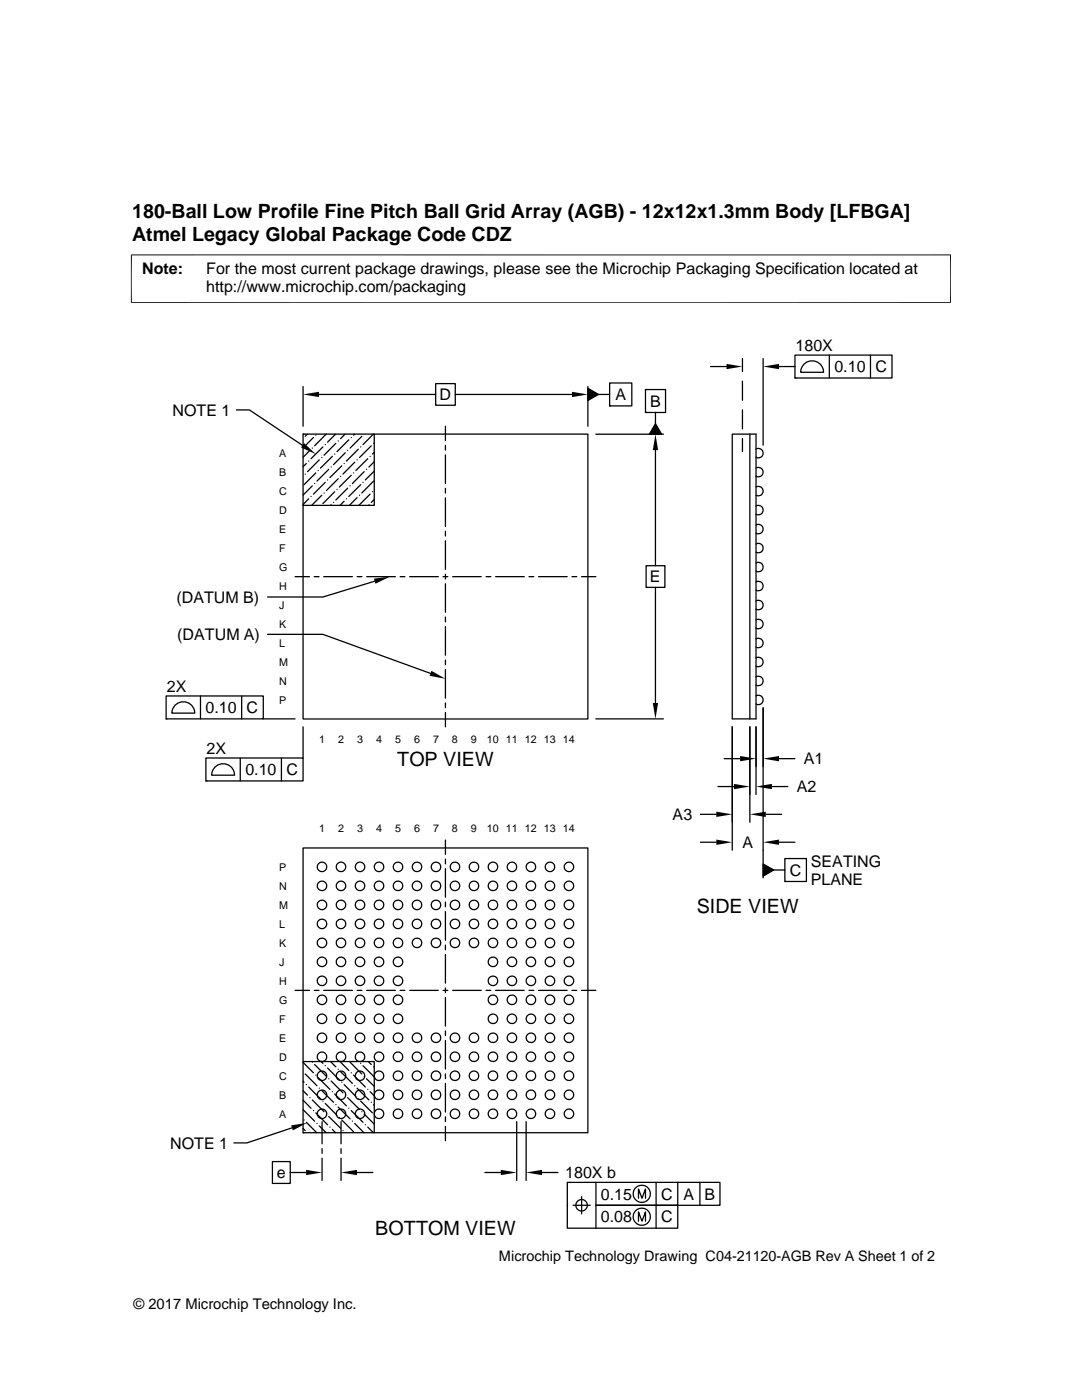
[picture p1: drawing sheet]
<svg xmlns="http://www.w3.org/2000/svg" width="216mm" height="279mm" viewBox="0 0 216 279" stroke-linecap="round" stroke-linejoin="round" font-family="sans-serif">
<g fill="none" stroke="#000" stroke-width=".25">
<path d="M60.5 77.1v8M63.6 78.7h23.3M86.9 76.6h3.9v4.3h-3.9zM90.8 78.7h23.3M117.3 77.5l2.1 1.2-2.1 1.2zM117.3 77.1v8M119.4 78.7h2.2M121.6 76.4h4.5v4.6h-4.5zM128.8 77.7h4v4.6h-4zM141.8 73.2h3.2M148.1 71.6v2.6M148.1 76.1v3.8"/>
<path d="M152.3 71.6v17.3M155.4 73.2h3.2M158.6 70.9h19.4v4.5h-19.4zM158.6 75.4h.1M160.5 72.6a2.29 2.29 0 0 1 2.5-.4 2.29 2.29 0 0 1 1.3 2.1h-4.5l.3-1.2zM165.5 70.9v4.5M173.7 70.9v4.5M47.2 81.8h2.6l10.6 7.1M60.5 86.6h56.8v56.9h-56.8zM60.5 86.6h.1M60.9 94.6h.1M61.1 92.5l-.6 .7"/>
<path d="M61.3 86.6l-.4 .5M61.6 92h.1M61.6 99.5l-1.1 1.2M61.8 89.9l-1.3 1.4M62.1 99.1h.1M62.3 89.4h.1M62.3 97l-1.8 1.8M62.5 87.3l-2 2.1M62.8 96.5h.1M63 86.8h.1M63 94.4l-2.3 2.3M63.5 93.9h.1"/>
<path d="M63.7 91.8l-2.3 2.3M64.2 91.3h.1M64.2 98.8l-2 2.1M64.4 89.2l-2.3 2.3M64.7 98.4h.1M64.9 88.7h.1M64.9 96.3l-2.4 2.3M65.1 86.6l-2.3 2.4M65.4 95.8h.1M65.6 93.7l-2.4 2.3M66.1 93.2h.1M66.3 91.1l-2.4 2.3"/>
<path d="M66.8 90.6h.1M66.8 98.1l-2.4 2.4M67 86.6l-1.6 1.6M67 88.5l-2.3 2.3M67.2 97.7h.1M67.5 88h.1M67.5 95.5l-2.4 2.4M68 95.1h.1M68.2 93l-2.4 2.3M68.7 92.5h.1M68.9 86.6l-.9 .9M68.9 90.4l-2.4 2.3"/>
<path d="M69.1 99.5h.1M69.4 89.9h.1M69.4 97.4l-2.4 2.4M69.6 87.8l-2.4 2.3M69.9 97h.1M70.1 87.3h.1M70.1 94.8l-2.4 2.4M70.5 94.4h.1M70.7 86.6l-.2 .2M70.8 92.2l-2.4 2.4M71.2 91.8h.1M71.2 99.3l-1.5 1.6"/>
<path d="M71.5 89.7l-2.4 2.3M71.7 98.8h.1M72 89.2h.1M72 96.7l-2.4 2.4M72.2 87.1l-2.3 2.3M72.4 96.3h.1M72.7 94.1l-2.4 2.4M73.1 93.7h.1M73.4 91.5l-2.4 2.4M73.9 91.1h.1M73.9 98.6l-2.3 2.3M74.1 89l-2.4 2.3"/>
<path d="M74.3 98.1h.1M74.5 86.6l-2.1 2.1M74.5 88.5h.1M74.5 96l-2.3 2.4M74.7 90.3l-.4 .3M74.7 92.1l-1.1 1.1M74.7 94l-1.8 1.8M74.7 86.6v14.3h-14.2M74.7 99.7l-.6 .6M88.9 85.1v2.8M88.9 88.9v.9M88.9 90.8v5.7"/>
<path d="M88.9 97.5v.9M88.9 99.4v5.7M118.9 86.7h13.5M121.6 81h.1M128.8 82.3h.1M130.8 89.8v23.1M130.8 84.5l1.2 2.2h-2.4zM130.8 82.3v2.2M146.1 86.6h4.8v56.9h-4.8zM148.1 81.8v3.8M148.1 87.5v2.6M149.6 86.6v56.9"/>
<path d="M150.9 97.2a.94 .94 0 0 1 1.4 .8 .94 .94 0 0 1-1.4 .8M150.9 93.4a.94 .94 0 0 1 1.4 .8 .94 .94 0 0 1-1.4 .8M150.9 89.6a.94 .94 0 0 1 1.4 .8 .94 .94 0 0 1-1.4 .8M58.9 115.1h2.8M62.7 115.1h.9M64.6 115.1h5.7M66.1 100.7l-.1 .2M66.5 100.3h.1M68.7 100l-.9 .9M71.3 115.1h.9M73.2 115.1h5.7M73.6 100.7h.1"/>
<path d="M74.8 116l-10.4 3.1h-11M79.8 115.1h1M81.7 115.1h5.8M88.4 115.1h1M88.9 106v1M88.9 107.9v5.7M88.9 114.6v.9M88.9 116.5v5.7M90.3 115.1h5.7M97 115.1h.9M98.9 115.1h5.7M105.6 115.1h.9"/>
<path d="M107.5 115.1h5.7M114.1 115.1h1M116 115.1h2.9M128.9 112.9h3.8v4.3h-3.8zM130.8 117.2v23.1M150.9 119.9a.94 .94 0 0 1 1.4 .8 .94 .94 0 0 1-1.4 .9M150.9 116.1a.94 .94 0 0 1 1.4 .9 .94 .94 0 0 1-1.4 .8M150.9 112.4a.94 .94 0 0 1 1.4 .8 .94 .94 0 0 1-1.4 .8M150.9 108.6a.94 .94 0 0 1 1.4 .8 .94 .94 0 0 1-1.4 .8M150.9 104.8a.94 .94 0 0 1 1.4 .8 .94 .94 0 0 1-1.4 .8M150.9 101a.94 .94 0 0 1 1.4 .8 .94 .94 0 0 1-1.4 .8M33.1 138.9h19.4v4.6h-19.4z"/>
<path d="M40 138.9v4.6M48.2 138.9v4.6M53.4 126.6h11l21.5 7.8M88.9 123.1v1M88.9 125.1v5.7M88.9 131.7v1M88.9 133.6v5.7M150.9 138.9a.94 .94 0 0 1 1.4 .8 .94 .94 0 0 1-1.4 .8M150.9 135.1a.94 .94 0 0 1 1.4 .8 .94 .94 0 0 1-1.4 .8M150.9 131.3a.94 .94 0 0 1 1.4 .8 .94 .94 0 0 1-1.4 .8M150.9 127.5a.94 .94 0 0 1 1.4 .8 .94 .94 0 0 1-1.4 .8M150.9 123.7a.94 .94 0 0 1 1.4 .8 .94 .94 0 0 1-1.4 .8"/>
<path d="M33.1 143.5h.1M35.1 140.6a2.28 2.28 0 0 1 2.4-.3 2.28 2.28 0 0 1 1.4 2h-4.6l.3-1.2zM41.1 151.3h19.4v4.6h-19.4zM41.1 155.9h.1M43 153a2.28 2.28 0 0 1 2.5-.4 2.28 2.28 0 0 1 1.3 2.1h-4.6l.4-1.2zM47.9 151.3v4.6M52.5 143.5h6.4M56.2 151.3v4.6M60.5 145.1v6.2M88.9 140.3v.9M88.9 142.2v2.9M118.9 143.5h13.5"/>
<path d="M143.3 157h3.2M144.5 151.4h3.2M146.1 145.1v24.6M149.6 145.1v19M150.9 145.1v13.5M152.3 141.3v33.9M154 157h3.2M155.4 151.4h3.2M60.5 169.2h56.8v56.9h-56.8zM88.9 167.6v2.9M88.9 171.5v.9M88.9 173.4v5.7"/>
<path d="M139.8 168.1h3.1M139.8 162.5h3.1M152.3 172.4l2.1 1.2-2.1 1.3zM152.8 162.5h3.2M154.4 173.6h2.2M155.4 168.1h3.2M156.6 171.3h4.3v4.6h-4.3zM156.6 175.9h.1M58.9 197.7h2.8M62.7 197.7h.9M64.6 197.7h5.7M71.3 197.7h.9"/>
<path d="M73.2 197.7h5.7M79.8 197.7h1M81.7 197.7h5.8M88.4 197.7h1M88.9 180v1M88.9 181.9v5.7M88.9 188.6v.9M88.9 190.5v5.7M88.9 197.2v.9M88.9 199.1v5.7M90.3 197.7h5.7M97 197.7h.9"/>
<path d="M98.9 197.7h5.7M105.6 197.7h.9M107.5 197.7h5.7M114.1 197.7h1M116 197.7h2.9M60.5 211.9h14.2v14.2M60.5 217.7l.9 .9M60.5 212l2 2.1M60.5 215.8l.2 .2M60.5 219.6l1.6 1.6M60.9 214.3l2.3 2.4M61.1 216.5h.1"/>
<path d="M61.6 216.9l2.3 2.4M61.8 219.1h.1M62.3 212h.1M62.3 219.5l2.4 2.4M62.8 212.4l2.3 2.4M63 214.6h.1M63.5 215.1l2.3 2.3M63.7 217.2h.1M64.1 211.9l.3 .3M64.2 217.6l2.3 2.4M64.4 219.8h.1M64.9 212.7h.1"/>
<path d="M65.4 213.1l2.3 2.4M65.6 215.3h.1M66 211.9l1 1M66.1 215.8l2.3 2.3M66.3 217.9h.1M66.8 218.3l2.3 2.4M67.5 213.4h.1M67.8 211.9l1.8 1.7M68 213.9l2.3 2.3M68.2 216h.1M68.7 216.5l2.3 2.3M68.9 218.6h.1"/>
<path d="M69.4 219.1l2.3 2.3M69.8 212l2.4 2.3M70.1 214.1h.1M70.5 214.6l2.4 2.3M70.8 216.7h.1M71.2 217.2l2.4 2.3M71.5 219.3h.1M72 212.2h.1M72 219.8l2.3 2.3M72.4 212.7l2.3 2.2M72.7 214.8h.1M73.1 215.3l1.6 1.5"/>
<path d="M73.4 217.4h.1M73.5 211.9l.6 .5M73.9 217.9l.8 .8M74.1 220h.1M74.5 212.9h.1M88.9 205.7v1M88.9 207.6v5.8M88.9 214.3v1M88.9 216.2v5.7M54.4 231.8h3.5v4.4h-3.5zM57.9 234h3.2M58.3 225.1l-9 3h-2.6"/>
<path d="M60.5 226.1h.1M60.5 221.4l2.3 2.4M60.5 225.2l.4 .4M60.7 223.5h.1M61.1 224l2.1 2.1M62.5 221.6h.1M63 222.1l2.4 2.4M63.2 224.2h.1M63.7 224.7l1.4 1.4M64.3 223.9v4.4M64.3 229.2v1M64.3 231.1v4.5"/>
<path d="M64.9 220.2l2.3 2.4M65.1 222.3h.1M65.6 222.8l2.4 2.4M65.8 224.9h.1M66.3 225.4l.7 .7M67 220.5h.1M67.5 220.9l2.4 2.4M67.7 223.1h.1M68.1 223.9v4.4M68.1 229.2v1M68.1 231.1v4.5M68.2 223.5l2.3 2.4"/>
<path d="M68.4 225.6h.1M69.6 221.2h.1M70.1 221.6l2.3 2.4M70.3 223.8h.1M70.8 224.2l1.8 1.9M71.2 234h3.2M72.2 221.9h.1M72.7 222.3l2 2M72.9 224.5h.1M73.4 224.9l1.1 1.2M74.5 220.5l.2 .1M88.9 222.9v.9"/>
<path d="M88.9 224.8v2.8M96.8 234h3.1M103.1 223.9v11.7M105 223.9v11.7M108.2 234h3.1M116.1 238.8v3.5M118.9 236v4.5h16.3v4.6h-22v-9.1h30.5v4.5h-24.8v4.6M127.4 239.1v-1.8l.7 1.8 .7-1.8v1.8M130.9 236v9.1M135.2 236v4.5M139.7 236v4.5M114.3 240.5h3.5"/>
<path d="M127.4 243.7v-1.8l.7 1.8 .7-1.8v1.8"/>
<circle cx="64.2" cy="176.8" r=".94"/>
<circle cx="64.2" cy="173" r=".94"/>
<circle cx="68" cy="176.8" r=".94"/>
<circle cx="68" cy="173" r=".94"/>
<circle cx="71.8" cy="173" r=".95"/>
<circle cx="71.8" cy="176.8" r=".95"/>
<circle cx="75.6" cy="173" r=".95"/>
<circle cx="75.6" cy="176.8" r=".95"/>
<circle cx="79.4" cy="173" r=".95"/>
<circle cx="79.4" cy="176.8" r=".95"/>
<circle cx="83.2" cy="176.8" r=".95"/>
<circle cx="83.2" cy="173" r=".95"/>
<circle cx="87" cy="176.8" r=".95"/>
<circle cx="87" cy="173" r=".95"/>
<circle cx="90.8" cy="176.8" r=".95"/>
<circle cx="90.8" cy="173" r=".95"/>
<circle cx="94.6" cy="176.8" r=".95"/>
<circle cx="94.6" cy="173" r=".95"/>
<circle cx="98.4" cy="173" r=".95"/>
<circle cx="98.4" cy="176.8" r=".95"/>
<circle cx="102.2" cy="176.8" r=".95"/>
<circle cx="102.2" cy="173" r=".95"/>
<circle cx="105.9" cy="176.8" r=".95"/>
<circle cx="105.9" cy="173" r=".95"/>
<circle cx="109.7" cy="173" r=".94"/>
<circle cx="109.7" cy="176.8" r=".94"/>
<circle cx="113.5" cy="176.8" r=".94"/>
<circle cx="113.5" cy="173" r=".94"/>
<circle cx="64.2" cy="188.2" r=".95"/>
<circle cx="64.2" cy="199.5" r=".95"/>
<circle cx="64.2" cy="195.7" r=".95"/>
<circle cx="64.2" cy="192" r=".95"/>
<circle cx="64.3" cy="180.6" r=".94"/>
<circle cx="64.3" cy="184.4" r=".94"/>
<circle cx="68" cy="188.2" r=".95"/>
<circle cx="68" cy="195.7" r=".95"/>
<circle cx="68" cy="199.5" r=".95"/>
<circle cx="68" cy="192" r=".95"/>
<circle cx="68" cy="180.6" r=".94"/>
<circle cx="68" cy="184.4" r=".94"/>
<circle cx="71.8" cy="192" r=".95"/>
<circle cx="71.8" cy="199.5" r=".95"/>
<circle cx="71.8" cy="195.7" r=".95"/>
<circle cx="71.8" cy="188.2" r=".95"/>
<circle cx="71.8" cy="180.6" r=".95"/>
<circle cx="71.8" cy="184.4" r=".95"/>
<circle cx="75.6" cy="195.7" r=".95"/>
<circle cx="75.6" cy="199.5" r=".95"/>
<circle cx="75.6" cy="192" r=".95"/>
<circle cx="75.6" cy="188.2" r=".95"/>
<circle cx="75.6" cy="184.4" r=".95"/>
<circle cx="75.6" cy="180.6" r=".95"/>
<circle cx="79.4" cy="188.2" r=".95"/>
<circle cx="79.4" cy="195.7" r=".95"/>
<circle cx="79.4" cy="199.5" r=".95"/>
<circle cx="79.4" cy="192" r=".95"/>
<circle cx="79.4" cy="184.4" r=".95"/>
<circle cx="79.4" cy="180.6" r=".95"/>
<circle cx="83.2" cy="188.2" r=".95"/>
<circle cx="83.2" cy="180.6" r=".95"/>
<circle cx="83.2" cy="184.4" r=".95"/>
<circle cx="87" cy="188.2" r=".95"/>
<circle cx="87" cy="180.6" r=".95"/>
<circle cx="87" cy="184.4" r=".95"/>
<circle cx="90.8" cy="188.2" r=".95"/>
<circle cx="90.8" cy="180.6" r=".95"/>
<circle cx="90.8" cy="184.4" r=".95"/>
<circle cx="94.6" cy="188.2" r=".95"/>
<circle cx="94.6" cy="184.4" r=".95"/>
<circle cx="94.6" cy="180.6" r=".95"/>
<circle cx="98.4" cy="188.2" r=".95"/>
<circle cx="98.4" cy="199.5" r=".95"/>
<circle cx="98.4" cy="192" r=".95"/>
<circle cx="98.4" cy="195.7" r=".95"/>
<circle cx="98.4" cy="180.6" r=".95"/>
<circle cx="98.4" cy="184.4" r=".95"/>
<circle cx="102.2" cy="188.2" r=".95"/>
<circle cx="102.2" cy="195.7" r=".95"/>
<circle cx="102.2" cy="199.5" r=".95"/>
<circle cx="102.2" cy="192" r=".95"/>
<circle cx="102.2" cy="184.4" r=".95"/>
<circle cx="102.2" cy="180.6" r=".95"/>
<circle cx="105.9" cy="188.2" r=".95"/>
<circle cx="105.9" cy="195.7" r=".95"/>
<circle cx="105.9" cy="199.5" r=".95"/>
<circle cx="105.9" cy="192" r=".95"/>
<circle cx="105.9" cy="180.6" r=".95"/>
<circle cx="105.9" cy="184.4" r=".95"/>
<circle cx="109.7" cy="188.2" r=".95"/>
<circle cx="109.7" cy="195.7" r=".95"/>
<circle cx="109.7" cy="192" r=".95"/>
<circle cx="109.7" cy="199.5" r=".95"/>
<circle cx="109.7" cy="184.4" r=".94"/>
<circle cx="109.7" cy="180.6" r=".94"/>
<circle cx="113.5" cy="188.2" r=".95"/>
<circle cx="113.5" cy="199.5" r=".95"/>
<circle cx="113.5" cy="195.7" r=".95"/>
<circle cx="113.5" cy="192" r=".95"/>
<circle cx="113.5" cy="184.4" r=".94"/>
<circle cx="113.5" cy="180.6" r=".94"/>
<circle cx="64.2" cy="207.1" r=".95"/>
<circle cx="64.2" cy="210.9" r=".95"/>
<circle cx="64.2" cy="214.7" r=".95"/>
<circle cx="64.2" cy="203.3" r=".95"/>
<circle cx="64.2" cy="218.5" r=".94"/>
<circle cx="68" cy="207.1" r=".95"/>
<circle cx="68" cy="210.9" r=".95"/>
<circle cx="68" cy="214.7" r=".95"/>
<circle cx="68" cy="203.3" r=".95"/>
<circle cx="68" cy="218.5" r=".94"/>
<circle cx="71.8" cy="210.9" r=".95"/>
<circle cx="71.8" cy="214.7" r=".95"/>
<circle cx="71.8" cy="203.3" r=".95"/>
<circle cx="71.8" cy="207.1" r=".95"/>
<circle cx="71.8" cy="218.5" r=".95"/>
<circle cx="75.6" cy="210.9" r=".95"/>
<circle cx="75.6" cy="214.7" r=".95"/>
<circle cx="75.6" cy="203.3" r=".95"/>
<circle cx="75.6" cy="207.1" r=".95"/>
<circle cx="75.6" cy="218.5" r=".95"/>
<circle cx="79.4" cy="207.1" r=".95"/>
<circle cx="79.4" cy="203.3" r=".95"/>
<circle cx="79.4" cy="210.9" r=".95"/>
<circle cx="79.4" cy="214.7" r=".95"/>
<circle cx="79.4" cy="218.5" r=".95"/>
<circle cx="83.2" cy="207.1" r=".95"/>
<circle cx="83.2" cy="210.9" r=".95"/>
<circle cx="83.2" cy="214.7" r=".95"/>
<circle cx="83.2" cy="218.5" r=".95"/>
<circle cx="87" cy="207.1" r=".95"/>
<circle cx="87" cy="210.9" r=".95"/>
<circle cx="87" cy="214.7" r=".95"/>
<circle cx="87" cy="218.5" r=".95"/>
<circle cx="90.8" cy="207.1" r=".95"/>
<circle cx="90.8" cy="210.9" r=".95"/>
<circle cx="90.8" cy="214.7" r=".95"/>
<circle cx="90.8" cy="218.5" r=".95"/>
<circle cx="94.6" cy="207.1" r=".95"/>
<circle cx="94.6" cy="214.7" r=".95"/>
<circle cx="94.6" cy="210.9" r=".95"/>
<circle cx="94.6" cy="218.5" r=".95"/>
<circle cx="98.4" cy="207.1" r=".95"/>
<circle cx="98.4" cy="203.3" r=".95"/>
<circle cx="98.4" cy="214.7" r=".95"/>
<circle cx="98.4" cy="210.9" r=".95"/>
<circle cx="98.4" cy="218.5" r=".95"/>
<circle cx="102.2" cy="210.9" r=".95"/>
<circle cx="102.2" cy="214.7" r=".95"/>
<circle cx="102.2" cy="207.1" r=".95"/>
<circle cx="102.2" cy="203.3" r=".95"/>
<circle cx="102.2" cy="218.5" r=".95"/>
<circle cx="105.9" cy="210.9" r=".95"/>
<circle cx="105.9" cy="214.7" r=".95"/>
<circle cx="105.9" cy="207.1" r=".95"/>
<circle cx="105.9" cy="203.3" r=".95"/>
<circle cx="105.9" cy="218.5" r=".95"/>
<circle cx="109.7" cy="207.1" r=".95"/>
<circle cx="109.7" cy="214.7" r=".95"/>
<circle cx="109.7" cy="210.9" r=".95"/>
<circle cx="109.7" cy="203.3" r=".95"/>
<circle cx="109.7" cy="218.5" r=".94"/>
<circle cx="113.5" cy="207.1" r=".95"/>
<circle cx="113.5" cy="214.7" r=".95"/>
<circle cx="113.5" cy="210.9" r=".95"/>
<circle cx="113.5" cy="203.3" r=".95"/>
<circle cx="113.5" cy="218.5" r=".94"/>
<circle cx="64.2" cy="222.3" r=".94"/>
<circle cx="68" cy="222.3" r=".94"/>
<circle cx="71.8" cy="222.3" r=".95"/>
<circle cx="75.6" cy="222.3" r=".95"/>
<circle cx="79.4" cy="222.3" r=".95"/>
<circle cx="83.2" cy="222.3" r=".95"/>
<circle cx="87" cy="222.3" r=".95"/>
<circle cx="90.8" cy="222.3" r=".95"/>
<circle cx="94.6" cy="222.3" r=".95"/>
<circle cx="98.4" cy="222.3" r=".95"/>
<circle cx="102.2" cy="222.3" r=".95"/>
<circle cx="105.9" cy="222.3" r=".95"/>
<circle cx="109.7" cy="222.3" r=".94"/>
<circle cx="113.5" cy="222.3" r=".94"/>
<circle cx="128.1" cy="238.3" r="1.71"/>
<circle cx="116.1" cy="240.5" r="1.14"/>
<circle cx="128.1" cy="242.8" r="1.71"/>
</g>
<g fill="#000">
<path d="M60.5 78.7l3.1-.5v1zM114.1 78.2l3.2 .5-3.2 .5zM117.3 77.5l2.1 1.2-2.1 1.2zM145 72.6l3.1 .6-3.1 .5zM152.3 73.2l3.1-.6v1.1zM60.7 88.4l2.3 2.2-2.9-1.3zM130.8 86.7l.5 3.1h-1zM130.8 84.5l1.2 2.2h-2.4zM74.6 115.5l3.2-.4-2.9 1.4zM86.1 133.9l2.8 1.6-3.2-.6zM130.3 140.3h1l-.5 3.2zM146.5 156.4l3.1 .6-3.1 .5z"/>
<path d="M147.7 150.9l3.2 .5-3.2 .5zM150.9 157l3.1-.6v1.1zM152.3 151.4l3.1-.5v1zM142.9 167.6l3.2 .5-3.2 .5zM142.9 162l3.2 .5-3.2 .5zM152.3 172.4l2.1 1.2-2.1 1.3zM149.6 162.5l3.2-.5v1zM152.3 168.1l3.1-.5v1zM58.1 224.6l3.2-.5-2.9 1.5zM61.1 233.5l3.2 .5-3.2 .5zM68.1 234l3.1-.5v1zM99.9 233.5l3.2 .5-3.2 .5z"/>
<path d="M105 234l3.2-.5v1z"/>
</g>
<path d="M26.1 50.9h163.7M26.2 50.8v9.7M189.7 50.8v9.7M26.1 60.4h163.7" fill="none" stroke="#000" stroke-width=".2"/>
<g font-size="3.9">
<text x="26.4" y="43.5">180-Ball Low Profile Fine Pitch Ball Grid Array (AGB) - 12x12x1.3mm Body [LFBGA]</text>
<text x="26.4" y="48">Atmel Legacy Global Package Code CDZ</text>
<text x="79.3" y="152.8">TOP VIEW</text>
<text x="139" y="182.2">SIDE VIEW</text>
<text x="74.9" y="246.5">BOTTOM VIEW</text>
</g>
<g font-size="3.2">
<text x="28.4" y="54.6">Note:</text>
<text x="41.1" y="58.3">http://www.microchip.com/packaging</text>
<text x="41.1" y="54.6">For the most current package drawings, please see the Microchip Packaging Specification located at</text>
<text x="158.7" y="70.1">180X</text>
<text x="166.5" y="74.3">0.10</text>
<text x="174.7" y="74.3">C</text>
<text x="34.4" y="83">NOTE 1</text>
<text x="87.7" y="79.9">D</text>
<text x="122.8" y="79.9">A</text>
<text x="129.7" y="81.2">B</text>
<text x="129.7" y="116.2">E</text>
<text x="35.2" y="120.3">(DATUM B)</text>
<text x="35.4" y="127.7">(DATUM A)</text>
<text x="33.3" y="138.1">2X</text>
<text x="41" y="142.3">0.10</text>
<text x="49.2" y="142.3">C</text>
<text x="41.2" y="150.5">2X</text>
<text x="49" y="154.7">0.10</text>
<text x="57.1" y="154.7">C</text>
<text x="160.4" y="152.5">A1</text>
<text x="159" y="158.1">A2</text>
<text x="134.2" y="163.6">A3</text>
<text x="148.1" y="169.2">A</text>
<text x="161.8" y="173">SEATING</text>
<text x="157.6" y="174.8">C</text>
<text x="161.8" y="176.6">PLANE</text>
<text x="34" y="229.3">NOTE 1</text>
<text x="55.2" y="235.1">e</text>
<text x="112.8" y="235.1">180X b</text>
<text x="119.9" y="239.4">0.15</text>
<text x="131.9" y="239.4">C</text>
<text x="136.4" y="239.4">A</text>
<text x="140.6" y="239.4">B</text>
<text x="119.9" y="244">0.08</text>
<text x="131.9" y="244">C</text>
</g>
<g font-size="2.9">
<text x="99.6" y="251.7">Microchip Technology Drawing C04-21120-AGB Rev A Sheet 1 of 2</text>
<text x="26.6" y="261.3">© 2017 Microchip Technology Inc.</text>
</g>
<g font-size="2.1">
<text x="55.7" y="95">B</text>
<text x="55.7" y="91.2">A</text>
<text x="55.7" y="98.8">C</text>
<text x="55.7" y="106.4">E</text>
<text x="55.7" y="102.6">D</text>
<text x="55.7" y="113.9">G</text>
<text x="55.7" y="110.2">F</text>
<text x="55.7" y="117.7">H</text>
<text x="55.7" y="125.3">K</text>
<text x="55.7" y="121.5">J</text>
<text x="55.7" y="129.1">L</text>
<text x="55.7" y="136.7">N</text>
<text x="55.7" y="132.9">M</text>
<text x="55.7" y="140.5">P</text>
<text x="63.7" y="148.2">1</text>
<text x="67.5" y="148.2">2</text>
<text x="71.2" y="148.2">3</text>
<text x="75" y="148.2">4</text>
<text x="78.8" y="148.2">5</text>
<text x="82.6" y="148.2">6</text>
<text x="86.4" y="148.2">7</text>
<text x="90.2" y="148.2">8</text>
<text x="94" y="148.2">9</text>
<text x="97.2" y="148.2">10 11 12 13 14</text>
<text x="63.7" y="166">1</text>
<text x="67.5" y="166">2</text>
<text x="71.2" y="166">3</text>
<text x="75" y="166">4</text>
<text x="78.8" y="166">5</text>
<text x="82.6" y="166">6</text>
<text x="86.4" y="166">7</text>
<text x="90.2" y="166">8</text>
<text x="94" y="166">9</text>
<text x="97.2" y="166">10 11 12 13 14</text>
<text x="55.7" y="173.8">P</text>
<text x="55.7" y="177.6">N</text>
<text x="55.7" y="181.4">M</text>
<text x="55.7" y="185.1">L</text>
<text x="55.7" y="188.9">K</text>
<text x="55.7" y="192.7">J</text>
<text x="55.7" y="196.5">H</text>
<text x="55.7" y="200.3">G</text>
<text x="55.7" y="204.1">F</text>
<text x="55.7" y="207.9">E</text>
<text x="55.7" y="211.7">D</text>
<text x="55.7" y="215.5">C</text>
<text x="55.7" y="219.2">B</text>
<text x="55.7" y="223">A</text>
</g>
</svg>
